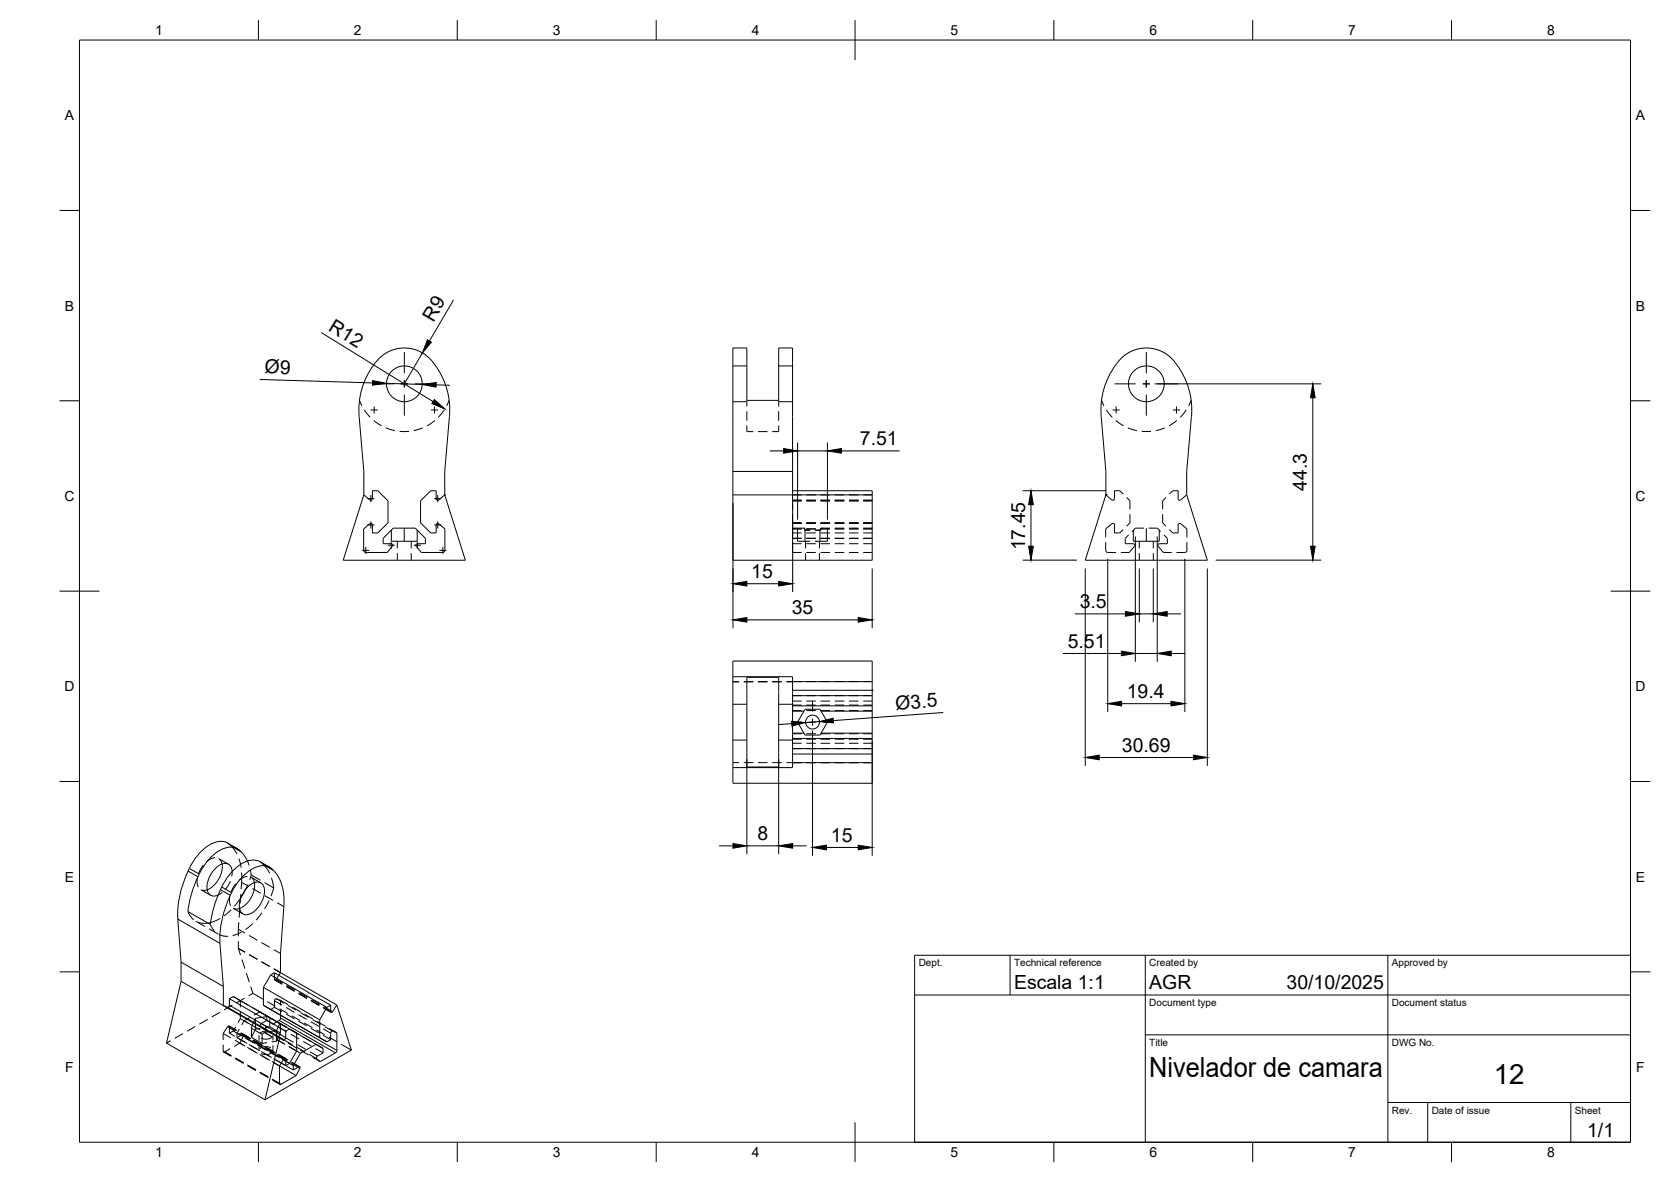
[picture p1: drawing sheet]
<svg xmlns="http://www.w3.org/2000/svg" width="420mm" height="297mm" viewBox="0 0 420 297" stroke-linecap="round" stroke-linejoin="round" font-family="sans-serif">
<!-- layer: Hidden -->
<g fill="none" stroke="#000" stroke-width=".25">
<path d="M184.3 92h3.5M195.8 92h3.5M90.4 100.6l.6 1.4M91.6 103l1.5 1.9M94 105.7l1.9 1.3M97 107.5l2.3 .7M100.5 108.4h2.3M106.3 107.5l-2.3 .7M109.3 105.7l-1.9 1.3M111.7 103l-1.5 1.9M112.9 100.6l-.6 1.4M184.3 101h3.5"/>
<path d="M187.8 106.9v1.6h1.6M187.8 103.3v2.4M187.8 100.6v1.6M190.6 108.5h2.4M195.8 100.6v1.6M195.8 103.3v2.4M195.8 106.9v1.6h-1.6M195.8 101h3.5M277 100.6l.6 1.4M278.2 103l1.5 1.9M280.5 105.7l2 1.3M283.6 107.5l2.3 .7"/>
<path d="M287 108.4h2.4M292.9 107.5l-2.3 .7M295.9 105.7l-2 1.3M298.3 103l-1.5 1.9M299.5 100.6l-.6 1.4M98.4 133.2v2.8h6.5v-2.8M99.9 136v1.8M99.9 139v1.8M101.6 132.7v3.3M103.4 136v1.8M103.4 139v1.8M111.8 124.4h.1"/>
<path d="M199.3 131.5v3.5M199.3 136.2v2.6h2.2M199.3 132.7h2.8M199.3 135.3h2.2M199.3 125.9h2.2M199.3 125.7v2.3M199.3 129.2v2.3M199.3 131.4h2.2M199.3 133.9h2.2M199.3 132.9h2.2M199.3 136.6h2.2M199.3 125.7h2.2"/>
<path d="M199.3 131.5h2.2M200.5 132.7v3.3h3.2M201.5 124.4h-2.2v1.3M202.1 132.7h.1M202.1 132.7l.3 .5M202.4 133.2h.1M202.4 133.2h1.3M202.4 133.2v2.8M202.5 136v1.8M202.5 139v1.8M202.7 135.3h2.4M202.7 125.9h2.4"/>
<path d="M202.7 124.4h2.4M202.7 131.4h2.4M202.7 133.9h2.4M202.7 132.9h2.4M202.7 138.8h2.4M202.7 136.6h2.4M202.7 125.7h2.4M202.7 131.5h2.4M204.9 133.2h1.3M206 136v1.8M206 139v1.8M206.2 133.2h.1"/>
<path d="M206.2 133.2v2.8M206.3 135.3h2.4M206.3 125.9h2.4M206.3 124.4h2.4M206.3 131.4h2.4M206.3 133.9h2.4M206.3 132.9h2.4M206.3 138.8h2.4M206.3 136.6h2.4M206.3 125.7h2.4M206.3 131.5h2.4M206.5 132.7h.1"/>
<path d="M206.5 132.7l-.3 .5M206.5 132.7h2.2M208 132.7v3.3h-3.1M209.9 135.3h2.4M209.9 125.9h2.4M209.9 124.4h2.4M209.9 131.4h2.4M209.9 133.9h2.4M209.9 132.9h2.4M209.9 138.8h2.4M209.9 136.6h2.4M209.9 125.7h2.4"/>
<path d="M209.9 131.5h2.4M209.9 132.7h2.4M213.5 135.3h2.4M213.5 125.9h2.4M213.5 124.4h2.4M213.5 131.4h2.4M213.5 133.9h2.4M213.5 132.9h2.4M213.5 138.8h2.4M213.5 136.6h2.4M213.5 125.7h2.4M213.5 131.5h2.4"/>
<path d="M213.5 132.7h2.4M217 132.7h2.3M217 135.3h2.3M217 125.9h2.3M217 124.4h2.3M217 131.4h2.3M217 133.9h2.3M217 132.9h2.3M217 138.8h2.3M217 136.6h2.3M217 125.7h2.3M217 131.5h2.3"/>
<path d="M278 136.2v2.1l.2 .4 .3 .1h2.1M282.4 124.2l-.8-.9h-1.4v2.1l-.3 .3-.3-.1-1.5-1.2M282.4 133.1l-.8 .8h-1.4v-2.1l-.2-.2h-.4l-1.6 1.3v2.1M283.3 125l.8 .9v2.1M283.8 134.4l-.9 .9v1.3h2.1l.3 .3v.3l-1.4 1.6h-2.1M284.1 129.2v2.2l-.8 .8M285 133.2v2.8h6.5v-2.8M286.5 136v1.8M286.5 139v1.8M287.6 132.7h-2.1l-.9 .9M288.2 132.7v3.3M288.8 132.7h2.2l.8 .9"/>
<path d="M290 136v1.8M290 139v1.8M292.3 129.2v2.2l.9 .8M292.7 134.4l.8 .9v1.3h-2.1l-.2 .3v.3l1.3 1.6h2.1M293.2 125l-.9 .9v2.1M294 124.2l.9-.9h1.3v2.1l.3 .3 .4-.1 1.5-1.2M294 133.1l.9 .8h1.3v-2l.3-.3h.3l1.6 1.3v2.1M298.4 136.2v2.4l-.5 .2h-2.1M184.3 171.3h1.5M184.3 177h3.5M187 171.3h2.4M190.6 171.3h2.4"/>
<path d="M194.2 171.3h2.4M195.8 177h3.5M197.7 171.3h1.6M199.3 176.2h2.2M199.3 177.2h2.2M199.3 174.8h2.2M199.3 178.6h2.2M201.5 171.3h-3.8M202.7 171.3h2.4M202.7 176.2h2.4M202.7 177.2h2.4M202.7 174.8h2.4"/>
<path d="M202.7 178.6h2.4M206.3 171.3h2.4M206.3 176.2h2.4M206.3 177.2h2.4M206.3 174.8h2.4M206.3 178.6h2.4M209.9 171.3h2.4M209.9 176.2h2.4M209.9 177.2h2.4M209.9 174.8h2.4M209.9 178.6h2.4M213.5 171.3h2.4"/>
<path d="M213.5 176.2h2.4M213.5 177.2h2.4M213.5 174.8h2.4M213.5 178.6h2.4M217 171.3h2.3M217 176.2h2.3M217 177.2h2.3M217 174.8h2.3M217 178.6h2.3M219.3 173.5h.1M184.3 191.7h1.5M184.3 186h3.5"/>
<path d="M187 191.7h2.4M190.6 191.7h2.4M194.2 191.7h2.4M195.8 186h3.5M197.7 191.7h3.8M199.3 186.8h2.2M199.3 188.1h2.2M199.3 185.8h2.2M199.3 184.4h2.2M202.7 186.8h2.4M202.7 191.7h2.4M202.7 188.1h2.4"/>
<path d="M202.7 185.8h2.4M202.7 184.4h2.4M206.3 186.8h2.4M206.3 191.7h2.4M206.3 188.1h2.4M206.3 185.8h2.4M206.3 184.4h2.4M209.9 186.8h2.4M209.9 191.7h2.4M209.9 188.1h2.4M209.9 185.8h2.4M209.9 184.4h2.4"/>
<path d="M213.5 186.8h2.4M213.5 191.7h2.4M213.5 188.1h2.4M213.5 185.8h2.4M213.5 184.4h2.4M217 186.8h2.3M217 191.7h2.3M217 188.1h2.3M217 185.8h2.3M217 184.4h2.3M51.1 217.4l-1.1 2M54.1 215.5l-.9 .2-1.2 .8"/>
<path d="M55 215.8l2.4 1.4M55.2 215.9l.4 .5 .2 .7M57.2 211.9l1.5 1.3 .9 1.5M58.4 219l-.1 1.2M60.1 215.8l.5 2.3M60.7 219.3l-.1 4.2M62.2 216.4l.5 1.1M63 218.7l.2 1.2M63.2 219.9l-.4 1.2M63.2 219.9l2.3 1.3M65.4 216.5l1.4 1.4 1 1.6M47.2 229.1l.6 1.1 .9 .9"/>
<path d="M49.2 231.5l2.3 1.3M49.6 220.6v1.4l.3 .9M49.7 231.7l1.4 .3h1.2M50.5 223.6l2.5 1.4M52.1 223.6l-1.4 .1M52.6 233.4l2.3 1.3M52.9 232.3l1.2 1.8M55 234.8l1.3 .5h1M55.3 230.8l-2.3 1M55.9 224.3l-1.1 .7M57.8 225.3l-.1 1.4 .3 .9M57.9 221.4l-1.2 2"/>
<path d="M58.1 228.6l-1.8 1.6M58.6 228.2l2.5 1.5M59.3 222.1l-1.2 2M59.9 238.3l1.7 1M59.9 238.3h.1M59.9 233.5v1.8M59.9 236.5v1.8M59.9 233.5l1.7 1M59.9 238.3l.6 1.7M60 231.8l-.1 1.7M60.2 228.3l-1.3 .1M60.3 228.2l-.2 2.4"/>
<path d="M60.5 225.7l-1.6 2M60.6 224.6l-.2 2.4M60.7 234.2l-2.2 .9M62.2 220.2l-1.3 .4-.8 .6M62.4 222.2l-.6 1.2M62.6 239.9l2.1 1.2-2-1.2M62.7 235.1l2 1.2M63.1 220.4l2.5 1.5M63.3 220.6l.7 1.2M63.6 232.1l-1.9 1.5M65.7 236.9l2.1 1.1M65.9 229.4l-1.5 1.8"/>
<path d="M66.5 221.8l2.3 1.3M67.7 226.3l-1.2 2.1M68.3 220.6l.5 2.5M68.8 223.1l-.7 2.1M68.8 238.6l1.7 1M46 259.7l-2.1 1.2M49.1 258l-2 1.2M52.2 256.2l-2.1 1.2M55.3 254.4l-2.1 1.2M56.1 259.7l1.9 1.1M56.1 259.7v1.6M57.6 257.8l1.9 1.1"/>
<path d="M57.7 259.6v-1.7l-.2-.1-1.4 1.9M57.7 259.6l1.3 .8M58.4 252.6l-2.1 1.2M58.6 250.4l1.8 1.1M58.6 259.1l2.4 1.4M58.6 259.1l-.9 .5M59.2 258l-.6 1.1M60.2 258.6l-.6 1v1.2M60.4 256l2 1.1M60.4 251.5l2 1.1M60.4 251.5v1.6M60.4 254.3v1.7"/>
<path d="M60.4 256l-.6 1M60.5 259.5l2.1 1.2M60.8 241.1l.8 2.3M61.2 259.9l1.9 1.1M61.4 256.5l2 1.2M61.4 256.5l-.6 1.1M61.5 250.8l-2.1 1.2M61.9 244.5l.8 2.3M62.8 255.7l-1.4 .8M63 247.9l.6 1.7M63.2 258.4l2.7 1.5M63.2 258.4v2.3"/>
<path d="M63.4 257.7l-.2 .7M63.4 253.2l2 1.1M63.4 257.7l2 1.2M63.6 249.6l2.6 1.5M63.6 249.6l-1.1 .6M64.2 258.6l-1 2.1M64.2 255.9v2.7M64.2 255.9l-.8 1.8M65.3 254.3l3.7 2.1M65.3 254.3l2 1.1-3.1 .5M65.3 254.3l-1.4 .8M65.4 258.4l-1.2 .2"/>
<path d="M65.7 241.7l2.1 1.2M65.9 259.9v2.3M66.4 258.6l1.9 1.1M66.5 259.4l-.6 .5M66.5 259.4l2 1.2M66.5 254.9l2 1.2M66.5 259.4l2 1.3M67.1 256.4l-1.5 .9-.2 .4 1 .9M67.1 255.3v1.1M67.1 256.4l1.9 1.1M67.2 251.7l2.1 1.2M67.5 258l-1.1 .6"/>
<path d="M67.8 258v-2.2l2.7 1.5v2.3M67.8 258l2.7 1.6M67.8 258l-1.2 .2M68.1 259.4a2.6 2.6 0 0 0-2.8 .3M68.8 243.5l1.7 .9M69 244.5l.1 1.8 .4-.2 .6-1M69 253.1l1.9 1.1M69 253.1l-.9 .6M69.1 246.3l1.9 1.1M69.5 259v2.7M69.5 259l-3 .4M69.6 256.7l2 1.2"/>
<path d="M69.7 256.8l-1.2 .6M70 257l2.1 1.2M70 258.1l2.1 1.2M70.3 253.5l2 1.2M70.5 259.6l-1 2.1M70.5 251.4l-1.1-.4h-.2l-.2 .4v1.7M70.5 251.4v1.3M70.5 253.9v1.2M70.5 251.4l2 1.1M71.9 254.8l2.1 1.2M72 258.1l-1.6-.9-.9 1.8M72 248l2.1 1.2"/>
<path d="M72.7 258.5l1.9 1.1M73.1 258.8l2.1 1.2M73.1 259.9l2.1 1.2M73.4 255.3l2.1 1.2M73.5 253.1l2.1 1.2M75 256.6l2.1 1.2M75.1 249.8l2.1 1.2M76.5 257.1l2 1.1M76.6 254.9l2.1 1.2M78.1 258.4l2.1 1.2M78.2 251.6l2.1 1.1M79.6 258.8l2 1.2"/>
<path d="M79.7 256.7l2.1 1.2M81.3 253.3l1.9 1.1M82.8 258.5l1.9 1.1M42.9 261.5l-1 .6M56.1 262.5l.1 1.9 1.7-.9M56.2 264.4l1.9 1.1M59.1 261.4l2 1.2M59.2 266.1l2 1.2M59.6 260.8l1.6-.9 .1 .4-1 1.8M59.6 260.8l2 1.1M60.1 261l2 1.2M60.3 262.1l-1.4 .8"/>
<path d="M60.3 262.1l1.4 .8M61.6 260.8l2 1.2M62.1 261.1l2 1.2M62.2 263.2l2 1.2M62.3 267.9l2 1.1M62.6 262.5l2.6 1.5M62.7 263.5l2.1 1.2M63.2 260.7l2.7 1.5M63.6 261.3l2.1 1.2M64.2 261.6l2 1.2M64.7 262.6l2 1.2M65.1 260.1v1.4"/>
<path d="M65.1 262.7v1.3M65.2 262.9l2 1.1M65.3 265l2 1.2M65.4 269.6l2 1.2M65.7 264.3l2.6 1.5M65.8 265.3l2.1 1.2M66.7 263.1l2.1 1.2M67.1 262l-1.2 .2M67.2 263.4l2.1 1.2M67.8 264.4l2 1.1M68.1 263.3a2.54 2.54 0 0 0-2.8 .2M68.3 264.6l2 1.2"/>
<path d="M68.4 266.7l1.9 1.2-1.4-.8M68.4 260.6a2.46 2.46 0 0 1-2.8 .2M68.4 264.5a2.57 2.57 0 0 1-2.8 .2M68.5 271.4l1.9 1.1M68.6 260.1v1.4M68.6 262.7v1.3M68.8 266l1.9 1.2-1.3-.8M69.3 260.3l2.1 1.2M69.5 261.2l2.1 1.2M69.5 261.7l-1.2 .2M69.6 261.2l2 1.2M69.8 264.9l2.6 1.5"/>
<path d="M70.9 266.1l1.9 1.1-1.4-.8M72.4 262.1l2.1 1.2M72.6 263l2 1.1-1.9-1.1M73.4 267l2 1.1M75.5 263.9l2.1 1.2M76.2 260.6l2.1 1.2M76.2 261.7l2.1 1.2M78.6 265.7l1.9 1.1M79.3 262.4l1.9 1.1M79.3 263.5l1.9 1.1M81.2 260.2l1.9 1.1M82.7 260.6l2 1.2"/>
<path d="M85.8 262.4l2.5 1.5"/>
</g>
<!-- layer: Visible -->
<g fill="none" stroke="#000" stroke-width=".25">
<path d="M108.9 91.1a19 19 0 0 1 4.1 13.5l-1.2 13.9v5.9M108.9 91.1a9.1 9.1 0 0 0-14.9 .6 19 19 0 0 0-3.7 12.9M295.9 91.7a9.1 9.1 0 0 0-15.4 0 19 19 0 0 0-3.6 12.9M295.9 91.7a19 19 0 0 1 3.7 12.9l-1.2 13.9v5.9l5.2 16.4h-30.7l5.2-16.4M90.3 104.6l1.2 13.9v5.9M184.3 118.5h15M276.9 104.6l1.2 13.9v5.9M91.5 138.3v.3l.5 .2M91.5 124.4l-5.2 16.4h30.7l-5.2-16.4M91.5 124.4l1.5 1.2M93.6 125.3l-.2 .4-.4-.1M93.6 125.3v-2h1.4l2.6 2.6v5.5l-2.6 2.5h-1.4v-2l-.2-.3h-.4l-1.6 1.3v5.4"/>
<path d="M98.7 137.3l-1.3 1.5h-5.5M104.9 136.6h2.1v-1.3l-2.6-2.6h-5.5l-2.5 2.6v1.3l2.1 .1 .3 .3-.1 .3M105 136.6l-.3 .1-.1 .5 1.3 1.6h5.5M109.7 131.9l.1-.3 .4-.1 1.7 1.4v5.4M110.3 125.6l-.2 .1-.4-.2v-2.2h-1.4l-2.6 2.6v5.5l2.6 2.5h1.4v-2M111.8 124.4l-1.5 1.2M111.9 138.3l-.3 .5h-.2M184.3 124.4h35M199.3 123.3h20v17.5h-35v-53.4h3.5v13.2h8v-13.2h3.5v37M278.1 124.4h.1M184.3 170.1v-4h35v7.4M184.3 170.1h15v22.8h-15"/>
<path d="M184.3 170.1v22.8M187.8 170.2h8v22.6h-8zM199.3 178.7h2.8M199.3 177.4h20M199.3 174.8h20M199.3 173.5h20M199.3 171.3h20M202.1 178.7l.3-.5h3.8l.3 .5M202.1 178.7l-1.6 2.8 1.6 2.7M206.5 178.7l1.5 2.8-1.5 2.7M206.5 178.7h12.8M219.3 173.5v16"/>
<path d="M199.3 184.2h2.8M199.3 191.7h20M199.3 189.5h20M199.3 188.1h20M199.3 185.6h20M202.1 184.2l.3 .5h3.8l.3-.5M206.5 184.2h12.8M219.3 189.5v7.3h-35v-3.9M47.3 218.9a25.2 25.2 0 0 0-2.6 12.1l.8 10.8M47.6 218.2l-.3 .7M55.8 217.1a6.6 6.6 0 0 1-3.7 6.5M58.4 219a1.9 1.9 0 0 0-1.1-1.9 1.9 1.9 0 0 0-2.1 .3 6.5 6.5 0 0 0-2.9 6.8 1.74 1.74 0 0 0 2.5 .7"/>
<path d="M59.7 213.3l-2.5-1.5a5.6 5.6 0 0 0-6.1 1.7l-2.2 2.5-1.3 2.2M60.3 213.8l1.2 1.3 .7 1.3M60.3 213.8a4.1 4.1 0 0 0-5.1-.1 17.5 17.5 0 0 0-6.8 10.1l-.7 2.7-.4 2.5 5.6 3.3M67.8 218l-2.4-1.5a5.6 5.6 0 0 0-6.2 1.7 23.7 23.7 0 0 0-6.2 13.3l-.1 .8M53 231.8l-.7 .2M57.9 225a12.7 12.7 0 0 1 6.9-7.3 3.7 3.7 0 0 1 4.5 1.7 11.9 11.9 0 0 1 2.1 8.4M57.9 225a25.2 25.2 0 0 0-2.6 12l.9 10.9M61.8 223.4l-1.3 2.3M62.1 223.1a3 3 0 0 1 3.5-1.2 3.1 3.1 0 0 1 .7 3.6 6 6 0 0 1-4.2 4.4 1.89 1.89 0 0 1-1.9-2.3 7.1 7.1 0 0 1 1.9-4.5zM64 221.8a6.6 6.6 0 0 1-3.8 6.5M71.4 227.8l-.9 11.8v4.8M45.5 241.8l10.7 6.1"/>
<path d="M45.5 241.8v4.8M45.5 246.6l24.8 14.3M45.5 246.6l-3.6 15.5 24.7 14.3M56.2 247.9v4.8l1 .4M57.7 251v1.6l-.2 .4-.3 .1M57.7 251l.9-.6 22.6 13.1v1.1l-1.4 .8-.2 .3v.3M57.7 251l14.1 8.1M66.2 248.1l14.2 8.2M66.2 252.6l16 9.2M66.2 248.1v4.5M68.1 245l-1.9 3.1M68.1 245l14.1 8.2"/>
<path d="M68.1 245l.9-.5 14.1 8.1M70.2 256.4l-.5 .4M70.5 244.4l-.4 .7M70.5 244.4l14.2 8.2M70.5 255.1v.7M70.6 255.8l-.4 .6M71.8 259.1v1.7l-.1 .3-.3 .2-1.1-.4M72.8 258.6l-1 .5M74.6 259.6v4.5M80.4 256.3v4.5M82.2 253.2l-1.8 3.1M83.1 252.6l-.9 .6"/>
<path d="M83.1 252.6v1.6M84.7 252.6l-1.2 1.8-.3-.2M84.7 252.6l3.6 11.3-21.7 12.5M70.3 267.9v4.6h.3l3.9-2.2M70.3 267.9l4.2 2.4M70.3 260.9l-3.7 15.5M71.4 266.2l-1.1 1.7M71.4 266.2l.4-.2v1.8M71.8 267.8l-1.1-.6 3 1.7M72.8 267.2l.9 .6M72.8 267.2l-1 .6M73.7 268.9l1.5-.8h.2l-.9 2.2"/>
<path d="M73.7 267.8v1.1M74.6 264.1l.9 .6M74.6 264.1l-1.8 3.1M75.5 264.7l-1.8 3.1M79.4 262.4l-3.9 2.3M82.2 261.8l.9-.5 .2-2.1 .3-.1 1.1 .5v4.4l-.2 .4-4 2.4-.9-.7"/>
<circle cx="101.7" cy="96.5" r="4.5"/>
<circle cx="288.2" cy="96.5" r="4.5"/>
<circle cx="204.3" cy="181.5" r="1.75"/>
</g>
<!-- layer: Hidden Narrow -->
<g fill="none" stroke="#000" stroke-width=".25">
<path d="M57.8 212.3l2.5 1.5M58.2 212.6l2.4 1.5M66 217l2.5 1.4M66.3 217.3l2.5 1.5M60.7 221.7l1.7 1M63.5 223.3l2.1 1.2M66.6 225.1l2 1.2M69.7 226.9l1.7 .9M57.2 258l1.9 1.1M57.7 258l1.8 1M60.2 259.7l2 1.2M60.5 259.6l2.4 1.4"/>
<path d="M65.4 257.9l2 1.1M65.7 257.2l1.9 1.1M68.4 259.6l2.1 1.2M68.6 258.9l2.1 1.2M69 246.1l1.9 1.1M69 251.5l1.9 1.1M69.5 246.1l1.6 .9M69.5 251l1.9 1.1M71.9 247.8l2.1 1.2M71.9 253.2l2.1 1.2M72.2 247.6l2.1 1.2M72.4 252.7l2.1 1.2"/>
<path d="M75 249.6l2.1 1.2M75 255l2.1 1.2M75.3 249.4l2 1.2M75.5 254.5l2.1 1.1M78.1 251.4l2.1 1.1M78.1 256.8l2.1 1.1M78.4 251.2l2 1.2M78.6 256.2l2.1 1.2M81.2 253.1l1.9 1.1M81.2 258.5l1.9 1.1M81.5 253l1.6 1M81.7 258l1.9 1.1"/>
<path d="M56.1 264.1l1.9 1.1M56.5 264.3l1.7 1.1M59.1 265.8l2 1.2M59.2 265.9l2.1 1.2M61.2 260.4l1.7 .9M62.2 267.6l2.2 1.3M63.3 261.5l2 1.2M63.6 261.4l2 1.2M63.9 261.6l2.1 1.2M63.9 261.9l2.1 1.2M65.3 269.4l2 1.2M65.4 269.5l2.1 1.2"/>
<path d="M66.4 263.3l2 1.2M66.7 263.2l2 1.2M67 263.7l2.1 1.2M67.1 263.4l2 1.2M68.4 271.2l1.9 1.1-1.8-1M69.4 265.1l2.8 1.6M69.8 265l1.7 1M70.1 265.2l2.1 1.2M71.5 261.4l2.1 1.2M71.7 260.7l2.1 1.2M73.2 267.3l1.7 .9M73.2 267l2 1.1"/>
<path d="M74.6 263.2l2.1 1.2M74.8 262.5l2.1 1.2M77.7 265l1.9 1.1M77.9 264.3l1.9 1.1"/>
</g>
<!-- layer: Visible Narrow -->
<g fill="none" stroke="#000" stroke-width=".25">
<path d="M47.3 218.9l2.5 1.4M47.6 218.2l2.5 1.5M44.7 231l10.6 6.1M55.4 223.6l2.5 1.4M55.8 222.9l2.4 1.4M57.2 253.1l14.2 8.2M57.7 252.6l14.1 8.2M70.2 256.4l14.1 8.2M70.5 255.8l14.2 8.2M83.1 254l.5 .2M70.3 272.3l.3 .2M71.5 266l.3 .2"/>
<path d="M74.9 268.2l.5 .3"/>
</g>
<!-- layer: BORDER -->
<g fill="none" stroke="#000" stroke-width=".25">
<path d="M20 10.1h390v276.9h-390zM65 5.1v5M115 5.1v5M165 5.1v5M215 5.1v10M265 5.1v5M315 5.1v5M365 5.1v5M15 52.9h5M410 52.9h5M15 100.7h5M410 100.7h5"/>
<path d="M15 148.6h10M405 148.6h10M15 196.4h5M410 196.4h5M15 244.2h5M410 244.2h5M65 287v5M115 287v5M165 287v5M215 282.1v9.9M265 287v5M315 287v5"/>
<path d="M365 287v5"/>
</g>
<!-- layer: TITLEBLOCK -->
<path d="M230 240.1h180v46.9h-180zM230 250h180M254 240.1v9.9M288 240.1v46.9M349 240.1v46.9M288 260.1h122M349 277.1h61M359 277.1v9.9M395 277.1v9.9" fill="none" stroke="#000" stroke-width=".25"/>
<!-- layer: Smart Centers -->
<g fill="none" stroke="#000" stroke-width=".25">
<path d="M93.7 96.5h5.3M100.8 96.5h1.8M101.7 88.5v5.3M101.7 95.6v1.8M101.7 99.2v5.3M104.3 96.5h5.4M280.2 96.5h5.3M287.3 96.5h1.8M288.2 88.5v5.3M288.2 95.6v1.8M288.2 99.2v5.3M290.9 96.5h5.3"/>
<path d="M93.2 103h1.8M94.1 102.1v1.8M108.4 103h1.7M109.2 102.1v1.8M279.8 103h1.7M280.6 102.1v1.8M294.9 103h1.8M295.8 102.1v1.8M91.1 138.3h1.8M92 137.4v1.8M92.4 125.3h1.7M92.4 131.9h1.7"/>
<path d="M93.3 124.4v1.8M93.3 131v1.8M97.5 137h1.8M98.4 136.1v1.8M104.1 137h1.8M105 136.1v1.8M109.2 125.3h1.8M109.2 131.9h1.8M110.1 124.4v1.8M110.1 131v1.8M110.5 138.3h1.7M111.4 137.4v1.8"/>
<path d="M204.3 176.2v2.6M199.1 181.5h2.5M203.4 181.5h1.8M204.3 180.6v1.8M204.3 184.2v2.5M207 181.5h2.5"/>
</g>
<!-- layer: FD_Dimensions -->
<g fill="none" stroke="#000" stroke-width=".25">
<path d="M114 75.4l-6 10.3M65.3 95.4l28.4 .8M80.8 83.6l28.1 17.3M97.2 96.3l9 .3M106.2 88.7l-4.5 7.8M109.7 96.7l3.5 .1M290.3 96.5h41.9M330.1 100v37.3M193.5 113.3h3.5M200.6 111.2v19.4M200.6 113.3h7.4M208 111.2v19.4"/>
<path d="M211.6 113.3h14.6M184.3 126.5v31.4M199.3 126.5v22.3M257.1 123.3h21M259.2 126.8v10.5M285.5 134.8v31.5M291 134.8v31.5M187.8 155.8h28M187.8 146.7h8M219.3 142.9v15M257.1 140.8h13.7M270.3 154.3h12.7"/>
<path d="M272.9 142.9v49.6M278.5 140.4v38.5M286.5 142.9v13.5M286.5 154.3h3.5M290 142.9v13.5M293.5 154.3h3.5M297.9 140.4v38.5M303.6 142.9v49.6M305.7 140.8h26.5M237.2 179.1l-27.7 2M267.3 164.2h14.7M282 176.8h12.4"/>
<path d="M285.5 164.2h5.5M294.5 164.2h3.5M187.8 190.8v23.9M195.8 190.8v23.9M199.1 181.8l-3.5 .3M204.3 183.6v31.5M206 181.3l-3.5 .3M219.3 186.3v28.8M276.4 190.4h23.7M180.8 212.6h3.5M187.8 212.6h8M199.3 212.6h3.5"/>
<path d="M207.8 213h8"/>
</g>
<g fill="#000" stroke="#000" stroke-width=".25">
<path d="M93.7 95.6l3.5 .7-3.6 .5zM107.5 85.4l1 .6-2.3 2.7zM106.2 96.6l3.5-.5-.1 1.2zM330.1 96.5l.6 3.5h-1.2zM109.2 100.4l2.7 2.4-3.3-1.4zM197 112.7l3.6 .6-3.6 .6zM208 113.3l3.6-.6v1.2zM259.2 123.3l.6 3.5h-1.2zM258.6 137.3h1.2l-.6 3.5zM329.5 137.3h1.2l-.6 3.5zM184.3 155.8l3.5-.6v1.1zM184.3 146.7l3.5-.6v1.2z"/>
<path d="M195.8 146.1l3.5 .6-3.5 .6zM215.8 155.2l3.5 .6-3.5 .5zM283 153.7l3.5 .6-3.5 .6zM290 154.3l3.5-.6v1.2zM282 163.6l3.5 .6-3.5 .6zM278.5 176.8l3.5-.6v1.2zM294.4 176.2l3.5 .6-3.5 .6zM291 164.2l3.5-.6v1.2zM199 181.3l3.5 .3-3.4 .8zM206 181.3l3.5-.8 .1 1.2zM272.9 190.4l3.5-.6v1.1zM300.1 189.8l3.5 .6-3.5 .5z"/>
<path d="M184.3 212l3.5 .6-3.5 .6zM195.8 212.6l3.5-.6v1.2zM204.3 213l3.5-.6v1.2zM215.8 212.4l3.5 .6-3.5 .6z"/>
</g>
<g font-size="7">
<text x="289" y="270.6">Nivelador de camara</text>
<text x="375.6" y="272.3">12</text>
</g>
<g font-size="4.9">
<text x="82.4" y="82.9" transform="rotate(32 82.4 82.9)">R12</text>
<text x="109" y="81.1" transform="rotate(-60 109 81.1)">R9</text>
<text x="66.5" y="93.9" transform="rotate(2 66.5 93.9)">Ø9</text>
<text x="216.2" y="111.9">7.51</text>
<text x="328.6" y="123.3" transform="rotate(-90 328.6 123.3)">44.3</text>
<text x="257.8" y="138.3" transform="rotate(-90 257.8 138.3)">17.45</text>
<text x="188.9" y="145.2">15</text>
<text x="199.1" y="154.3">35</text>
<text x="271.5" y="152.8">3.5</text>
<text x="268.5" y="162.8">5.51</text>
<text x="225.3" y="178.4" transform="rotate(-4 225.3 178.4)">Ø3.5</text>
<text x="283.3" y="175.4">19.4</text>
<text x="282.1" y="188.9">30.69</text>
<text x="190.4" y="211.1">8</text>
<text x="208.9" y="211.5">15</text>
<text x="255" y="248.5">Escala 1:1</text>
<text x="289" y="248.5">AGR</text>
<text x="323.5" y="248.5">30/10/2025</text>
<text x="399.1" y="285.7">1/1</text>
</g>
<g font-size="3.5">
<text x="39" y="8.8">1</text>
<text x="89" y="8.8">2</text>
<text x="139" y="8.8">3</text>
<text x="189" y="8.8">4</text>
<text x="239" y="8.8">5</text>
<text x="289" y="8.8">6</text>
<text x="339" y="8.8">7</text>
<text x="389" y="8.8">8</text>
<text x="16.3" y="30.2">A</text>
<text x="411.3" y="30.2">A</text>
<text x="16.3" y="78">B</text>
<text x="411.3" y="78">B</text>
<text x="16.2" y="125.9">C</text>
<text x="411.2" y="125.9">C</text>
<text x="16.2" y="173.7">D</text>
<text x="411.2" y="173.7">D</text>
<text x="16.3" y="221.6">E</text>
<text x="411.3" y="221.6">E</text>
<text x="16.4" y="269.4">F</text>
<text x="411.4" y="269.4">F</text>
<text x="39" y="290.8">1</text>
<text x="89" y="290.8">2</text>
<text x="139" y="290.8">3</text>
<text x="189" y="290.8">4</text>
<text x="239" y="290.8">5</text>
<text x="289" y="290.8">6</text>
<text x="339" y="290.8">7</text>
<text x="389" y="290.8">8</text>
</g>
<g font-size="2.5">
<text x="231" y="242.9">Dept.</text>
<text x="255" y="242.9">Technical reference</text>
<text x="289" y="242.9">Created by</text>
<text x="350" y="242.9">Approved by</text>
<text x="289" y="252.8">Document type</text>
<text x="350" y="252.8">Document status</text>
<text x="289" y="262.9">Title</text>
<text x="350" y="262.9">DWG No.</text>
<text x="350" y="279.9">Rev.</text>
<text x="360" y="279.9">Date of issue</text>
<text x="396" y="279.9">Sheet</text>
</g>
</svg>
